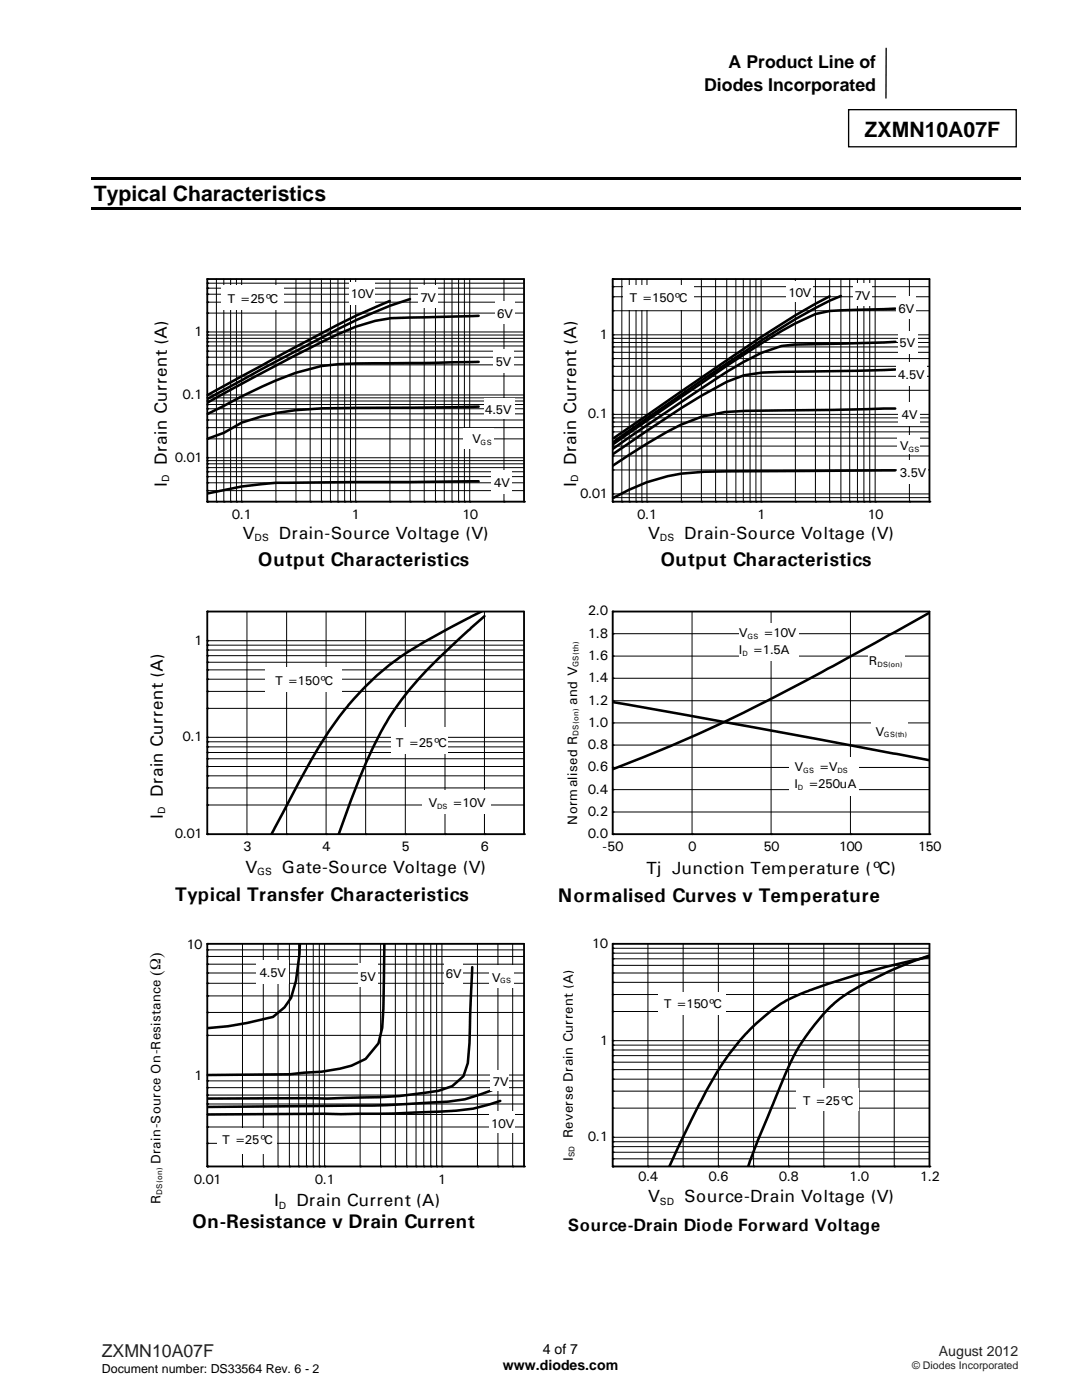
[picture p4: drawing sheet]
<svg xmlns="http://www.w3.org/2000/svg" width="216mm" height="279mm" viewBox="0 0 216 279" stroke-linecap="round" stroke-linejoin="round" font-family="sans-serif">
<path d="M169.3 21.9h33.5v7.4h-33.5z" fill="none" stroke="#000" stroke-width=".26"/>
<g fill="#fff">
<path d="M174 9.8h5.3v5.9h-5.3z"/>
<path d="M174.2 11.1h4.3v5.8h-4.3z"/>
<path d="M178.1 18.8h23.6v2h-23.6z"/>
</g>
<path d="M176.8 9.6v10" fill="none" stroke="#000" stroke-width=".26"/>
<g fill="#000">
<path d="M18.2 35.3h185.5v.6h-185.5zM18.2 41.4h185.5v.6h-185.5z"/>
<circle cx="41.4" cy="55.7" r=".19"/>
<circle cx="41.4" cy="56.5" r=".19"/>
<circle cx="41.4" cy="58.7" r=".19"/>
<circle cx="41.4" cy="57.5" r=".19"/>
<circle cx="122.3" cy="55.7" r=".19"/>
<circle cx="122.3" cy="59.2" r=".19"/>
<circle cx="122.3" cy="57.2" r=".19"/>
<circle cx="41.4" cy="75.1" r=".19"/>
<circle cx="41.4" cy="66.3" r=".19"/>
<circle cx="41.4" cy="60.3" r=".19"/>
<circle cx="41.4" cy="79.4" r=".19"/>
<circle cx="41.4" cy="72.8" r=".19"/>
<circle cx="41.4" cy="71.3" r=".19"/>
<circle cx="41.4" cy="66.9" r=".19"/>
<circle cx="41.4" cy="62.5" r=".19"/>
<circle cx="41.4" cy="78.8" r=".19"/>
<circle cx="41.4" cy="70.1" r=".19"/>
<circle cx="41.4" cy="69" r=".19"/>
<circle cx="41.4" cy="68.2" r=".19"/>
<circle cx="41.4" cy="67.5" r=".19"/>
<circle cx="122.3" cy="73.1" r=".19"/>
<circle cx="122.3" cy="67.5" r=".19"/>
<circle cx="122.3" cy="71.6" r=".19"/>
<circle cx="122.3" cy="68.3" r=".19"/>
<circle cx="122.3" cy="77.9" r=".19"/>
<circle cx="122.3" cy="70.3" r=".19"/>
<circle cx="122.3" cy="66.8" r=".19"/>
<circle cx="122.3" cy="75.1" r=".19"/>
<circle cx="122.3" cy="69.2" r=".19"/>
<circle cx="122.3" cy="62" r=".19"/>
<circle cx="41.4" cy="85.3" r=".19"/>
<circle cx="41.4" cy="95.1" r=".19"/>
<circle cx="41.4" cy="80.7" r=".19"/>
<circle cx="41.4" cy="97.9" r=".19"/>
<circle cx="41.4" cy="96.4" r=".19"/>
<circle cx="41.4" cy="92.6" r=".19"/>
<circle cx="41.4" cy="91.9" r=".19"/>
<circle cx="41.4" cy="91.4" r=".19"/>
<circle cx="41.4" cy="83.8" r=".19"/>
<circle cx="41.4" cy="82.6" r=".19"/>
<circle cx="41.4" cy="80" r=".19"/>
<circle cx="41.4" cy="94.1" r=".19"/>
<circle cx="41.4" cy="93.3" r=".19"/>
<circle cx="41.4" cy="81.6" r=".19"/>
<circle cx="41.4" cy="87.6" r=".19"/>
<circle cx="122.3" cy="91" r=".19"/>
<circle cx="122.3" cy="99.3" r=".19"/>
<circle cx="122.3" cy="89" r=".19"/>
<circle cx="122.3" cy="87.4" r=".19"/>
<circle cx="122.3" cy="82.7" r=".19"/>
<circle cx="122.3" cy="93.8" r=".19"/>
<circle cx="122.3" cy="86.2" r=".19"/>
<circle cx="122.3" cy="85.2" r=".19"/>
<circle cx="122.3" cy="84.2" r=".19"/>
<circle cx="122.3" cy="98.6" r=".19"/>
<circle cx="122.3" cy="83.4" r=".19"/>
<circle cx="41.4" cy="100.1" r=".19"/>
<circle cx="43.2" cy="100.1" r=".19"/>
<circle cx="44.7" cy="100.1" r=".19"/>
<circle cx="46" cy="100.1" r=".19"/>
<circle cx="47.2" cy="100.1" r=".19"/>
<circle cx="48.2" cy="100.1" r=".19"/>
<circle cx="55.1" cy="100.1" r=".19"/>
<circle cx="59.1" cy="100.1" r=".19"/>
<circle cx="61.9" cy="100.1" r=".19"/>
<circle cx="64.1" cy="100.1" r=".19"/>
<circle cx="65.9" cy="100.1" r=".19"/>
<circle cx="67.4" cy="100.1" r=".19"/>
<circle cx="68.8" cy="100.1" r=".19"/>
<circle cx="69.9" cy="100.1" r=".19"/>
<circle cx="71" cy="100.1" r=".19"/>
<circle cx="77.8" cy="100.1" r=".19"/>
<circle cx="81.8" cy="100.1" r=".19"/>
<circle cx="84.6" cy="100.1" r=".19"/>
<circle cx="86.9" cy="100.1" r=".19"/>
<circle cx="88.6" cy="100.1" r=".19"/>
<circle cx="90.2" cy="100.1" r=".19"/>
<circle cx="91.5" cy="100.1" r=".19"/>
<circle cx="92.7" cy="100.1" r=".19"/>
<circle cx="93.7" cy="100.1" r=".19"/>
<circle cx="100.6" cy="100.1" r=".19"/>
<circle cx="104.6" cy="100.1" r=".19"/>
<circle cx="122.3" cy="100.1" r=".19"/>
<circle cx="124.1" cy="100.1" r=".19"/>
<circle cx="125.6" cy="100.1" r=".19"/>
<circle cx="126.9" cy="100.1" r=".19"/>
<circle cx="128.1" cy="100.1" r=".19"/>
<circle cx="129.1" cy="100.1" r=".19"/>
<circle cx="136" cy="100.1" r=".19"/>
<circle cx="140" cy="100.1" r=".19"/>
<circle cx="142.8" cy="100.1" r=".19"/>
<circle cx="145" cy="100.1" r=".19"/>
<circle cx="146.8" cy="100.1" r=".19"/>
<circle cx="148.3" cy="100.1" r=".19"/>
<circle cx="149.7" cy="100.1" r=".19"/>
<circle cx="150.8" cy="100.1" r=".19"/>
<circle cx="151.9" cy="100.1" r=".19"/>
<circle cx="158.7" cy="100.1" r=".19"/>
<circle cx="162.7" cy="100.1" r=".19"/>
<circle cx="165.5" cy="100.1" r=".19"/>
<circle cx="167.8" cy="100.1" r=".19"/>
<circle cx="169.5" cy="100.1" r=".19"/>
<circle cx="171.1" cy="100.1" r=".19"/>
<circle cx="172.4" cy="100.1" r=".19"/>
<circle cx="173.5" cy="100.1" r=".19"/>
<circle cx="174.6" cy="100.1" r=".19"/>
<circle cx="181.5" cy="100.1" r=".19"/>
<circle cx="185.5" cy="100.1" r=".19"/>
<circle cx="41.4" cy="132.2" r=".19"/>
<circle cx="41.4" cy="129.7" r=".19"/>
<circle cx="41.4" cy="128.8" r=".19"/>
<circle cx="41.4" cy="135.6" r=".19"/>
<circle cx="41.4" cy="127.9" r=".19"/>
<circle cx="41.4" cy="138" r=".19"/>
<circle cx="41.4" cy="130.9" r=".19"/>
<circle cx="41.4" cy="133.7" r=".19"/>
<circle cx="41.4" cy="122" r=".19"/>
<circle cx="122.3" cy="122" r=".19"/>
<circle cx="122.3" cy="126.5" r=".19"/>
<circle cx="122.3" cy="135.4" r=".19"/>
<circle cx="122.3" cy="130.9" r=".19"/>
<circle cx="122.3" cy="139.8" r=".19"/>
<circle cx="41.4" cy="154.8" r=".19"/>
<circle cx="41.4" cy="150.2" r=".19"/>
<circle cx="41.4" cy="149.1" r=".19"/>
<circle cx="41.4" cy="157.2" r=".19"/>
<circle cx="41.4" cy="153" r=".19"/>
<circle cx="41.4" cy="151.4" r=".19"/>
<circle cx="41.4" cy="141.4" r=".19"/>
<circle cx="41.4" cy="148" r=".19"/>
<circle cx="41.4" cy="147.2" r=".19"/>
<circle cx="122.3" cy="157.6" r=".19"/>
<circle cx="122.3" cy="144.3" r=".19"/>
<circle cx="122.3" cy="153.2" r=".19"/>
<circle cx="122.3" cy="148.7" r=".19"/>
<circle cx="41.4" cy="166.5" r=".19"/>
<circle cx="41.4" cy="160.7" r=".19"/>
<circle cx="49.3" cy="166.5" r=".19"/>
<circle cx="57.2" cy="166.5" r=".19"/>
<circle cx="65.1" cy="166.5" r=".19"/>
<circle cx="73" cy="166.5" r=".19"/>
<circle cx="80.9" cy="166.5" r=".19"/>
<circle cx="88.8" cy="166.5" r=".19"/>
<circle cx="96.7" cy="166.5" r=".19"/>
<circle cx="104.6" cy="166.5" r=".19"/>
<circle cx="122.3" cy="166.5" r=".19"/>
<circle cx="122.3" cy="162.1" r=".19"/>
<circle cx="138.1" cy="166.5" r=".19"/>
<circle cx="153.9" cy="166.5" r=".19"/>
<circle cx="169.7" cy="166.5" r=".19"/>
<circle cx="185.5" cy="166.5" r=".19"/>
<circle cx="41.4" cy="196.2" r=".19"/>
<circle cx="41.4" cy="194.2" r=".19"/>
<circle cx="41.4" cy="192.4" r=".19"/>
<circle cx="41.4" cy="190.9" r=".19"/>
<circle cx="41.4" cy="189.6" r=".19"/>
<circle cx="41.4" cy="188.4" r=".19"/>
<circle cx="41.4" cy="198.8" r=".19"/>
<circle cx="122.3" cy="192.7" r=".19"/>
<circle cx="122.3" cy="191.3" r=".19"/>
<circle cx="122.3" cy="190.2" r=".19"/>
<circle cx="122.3" cy="198.5" r=".19"/>
<circle cx="122.3" cy="196" r=".19"/>
<circle cx="122.3" cy="194.2" r=".19"/>
<circle cx="122.3" cy="188.4" r=".19"/>
<circle cx="122.3" cy="189.3" r=".19"/>
<circle cx="41.4" cy="202.1" r=".19"/>
<circle cx="41.4" cy="218.5" r=".19"/>
<circle cx="41.4" cy="214.5" r=".19"/>
<circle cx="41.4" cy="206.6" r=".19"/>
<circle cx="41.4" cy="217.1" r=".19"/>
<circle cx="41.4" cy="215.7" r=".19"/>
<circle cx="122.3" cy="207.7" r=".19"/>
<circle cx="122.3" cy="217.8" r=".19"/>
<circle cx="122.3" cy="215.4" r=".19"/>
<circle cx="122.3" cy="210.7" r=".19"/>
<circle cx="122.3" cy="208.6" r=".19"/>
<circle cx="122.3" cy="213.5" r=".19"/>
<circle cx="122.3" cy="212" r=".19"/>
<circle cx="122.3" cy="209.6" r=".19"/>
<circle cx="122.3" cy="201.9" r=".19"/>
<circle cx="41.4" cy="232.8" r=".19"/>
<circle cx="41.4" cy="222.4" r=".19"/>
<circle cx="41.4" cy="220.3" r=".19"/>
<circle cx="41.4" cy="228.2" r=".19"/>
<circle cx="41.4" cy="224.9" r=".19"/>
<circle cx="48.4" cy="232.8" r=".19"/>
<circle cx="52.5" cy="232.8" r=".19"/>
<circle cx="55.5" cy="232.8" r=".19"/>
<circle cx="57.7" cy="232.8" r=".19"/>
<circle cx="59.6" cy="232.8" r=".19"/>
<circle cx="61.2" cy="232.8" r=".19"/>
<circle cx="62.5" cy="232.8" r=".19"/>
<circle cx="63.7" cy="232.8" r=".19"/>
<circle cx="64.8" cy="232.8" r=".19"/>
<circle cx="71.9" cy="232.8" r=".19"/>
<circle cx="75.9" cy="232.8" r=".19"/>
<circle cx="78.9" cy="232.8" r=".19"/>
<circle cx="81.2" cy="232.8" r=".19"/>
<circle cx="83" cy="232.8" r=".19"/>
<circle cx="84.6" cy="232.8" r=".19"/>
<circle cx="86" cy="232.8" r=".19"/>
<circle cx="87.1" cy="232.8" r=".19"/>
<circle cx="88.2" cy="232.8" r=".19"/>
<circle cx="95.3" cy="232.8" r=".19"/>
<circle cx="99.4" cy="232.8" r=".19"/>
<circle cx="102.3" cy="232.8" r=".19"/>
<circle cx="104.6" cy="232.8" r=".19"/>
<circle cx="122.3" cy="231.3" r=".19"/>
<circle cx="122.3" cy="228.8" r=".19"/>
<circle cx="122.3" cy="230" r=".19"/>
<circle cx="122.3" cy="227.9" r=".19"/>
<circle cx="122.3" cy="221.1" r=".19"/>
<circle cx="122.3" cy="227" r=".19"/>
<circle cx="122.3" cy="232.8" r=".19"/>
<circle cx="129.3" cy="232.8" r=".19"/>
<circle cx="136.3" cy="232.8" r=".19"/>
<circle cx="143.3" cy="232.8" r=".19"/>
<circle cx="150.4" cy="232.8" r=".19"/>
<circle cx="157.4" cy="232.8" r=".19"/>
<circle cx="164.4" cy="232.8" r=".19"/>
<circle cx="171.4" cy="232.8" r=".19"/>
<circle cx="178.4" cy="232.8" r=".19"/>
<circle cx="185.5" cy="232.8" r=".19"/>
</g>
<g fill="none" stroke="#000" stroke-width=".2">
<path d="M41.4 58.7h63.2M41.4 57.5h63.2M41.4 56.5h63.2M43.2 55.7v44.4M44.7 55.7v44.4M46 55.7v44.4M47.2 55.7v44.4M48.2 55.7v44.4M55.1 55.7v44.4M59.1 55.7v44.4M61.9 55.7v44.4M64.1 55.7v44.4"/>
<path d="M65.9 55.7v44.4M67.4 55.7v44.4M68.8 55.7v44.4M69.9 55.7v44.4M71 55.7v44.4M77.8 55.7v44.4M81.8 55.7v44.4M84.6 55.7v44.4M86.9 55.7v44.4M88.6 55.7v44.4M90.2 55.7v44.4M91.5 55.7v44.4"/>
<path d="M92.7 55.7v44.4M93.7 55.7v44.4M100.6 55.7v44.4M122.3 59.2h63.2M122.3 57.2h63.2M124.1 55.7v44.4M125.6 55.7v44.4M126.9 55.7v44.4M128.1 55.7v44.4M129.1 55.7v44.4M136 55.7v44.4M140 55.7v44.4"/>
<path d="M142.8 55.7v44.4M145 55.7v44.4M146.8 55.7v44.4M148.3 55.7v44.4M149.7 55.7v44.4M150.8 55.7v44.4M151.9 55.7v44.4M158.7 55.7v44.4M162.7 55.7v44.4M165.5 55.7v44.4M167.8 55.7v44.4M169.5 55.7v44.4"/>
<path d="M171.1 55.7v44.4M172.4 55.7v44.4M173.5 55.7v44.4M174.6 55.7v44.4M181.5 55.7v44.4M41.4 79.4h63.2M41.4 75.1h63.2M41.4 72.8h63.2M41.4 71.3h63.2M41.4 70.1h63.2M41.4 69h63.2M41.4 68.2h63.2"/>
<path d="M41.4 67.5h63.2M41.4 66.9h63.2M41.4 62.5h63.2M41.4 60.3h63.2M41.4 78.8h63.2M41.4 66.3h63.2M122.3 75.1h63.2M122.3 67.5h63.2M122.3 66.8h63.2M122.3 77.9h63.2M122.3 73.1h63.2M122.3 71.6h63.2"/>
<path d="M122.3 70.3h63.2M122.3 69.2h63.2M122.3 68.3h63.2M122.3 62h63.2M41.4 97.9h63.2M41.4 96.4h63.2M41.4 95.1h63.2M41.4 94.1h63.2M41.4 93.3h63.2M41.4 92.6h63.2M41.4 91.9h63.2M41.4 87.6h63.2"/>
<path d="M41.4 85.3h63.2M41.4 83.8h63.2M41.4 82.6h63.2M41.4 81.6h63.2M41.4 80.7h63.2M41.4 80h63.2M41.4 91.4h63.2M122.3 99.3h63.2M122.3 93.8h63.2M122.3 91h63.2M122.3 89h63.2M122.3 87.4h63.2"/>
<path d="M122.3 86.2h63.2M122.3 85.2h63.2M122.3 84.2h63.2M122.3 83.4h63.2M122.3 98.6h63.2M122.3 82.7h63.2M41.4 138h63.2M41.4 135.6h63.2M41.4 133.7h63.2M41.4 132.2h63.2M41.4 130.9h63.2M41.4 129.7h63.2"/>
<path d="M41.4 128.8h63.2M41.4 127.9h63.2M49.3 122v44.5M57.2 122v44.5M65.1 122v44.5M73 122v44.5M80.9 122v44.5M88.8 122v44.5M96.7 122v44.5M122.3 139.8h63.2M122.3 135.4h63.2M122.3 130.9h63.2"/>
<path d="M122.3 126.5h63.2M138.1 122v44.5M153.9 122v44.5M169.7 122v44.5M41.4 157.2h63.2M41.4 154.8h63.2M41.4 153h63.2M41.4 151.4h63.2M41.4 150.2h63.2M41.4 149.1h63.2M41.4 148h63.2M41.4 141.4h63.2"/>
<path d="M41.4 147.2h63.2M122.3 157.6h63.2M122.3 153.2h63.2M122.3 148.7h63.2M122.3 144.3h63.2M41.4 160.7h63.2M122.3 162.1h63.2M41.4 198.8h63.2M41.4 196.2h63.2M41.4 194.2h63.2M41.4 192.4h63.2M41.4 190.9h63.2"/>
<path d="M41.4 189.6h63.2M48.4 188.4v44.4M52.5 188.4v44.4M55.5 188.4v44.4M57.7 188.4v44.4M59.6 188.4v44.4M61.2 188.4v44.4M62.5 188.4v44.4M63.7 188.4v44.4M64.8 188.4v44.4M71.9 188.4v44.4M75.9 188.4v44.4"/>
<path d="M78.9 188.4v44.4M81.2 188.4v44.4M83 188.4v44.4M84.6 188.4v44.4M86 188.4v44.4M87.1 188.4v44.4M88.2 188.4v44.4M95.3 188.4v44.4M99.4 188.4v44.4M102.3 188.4v44.4M122.3 194.2h63.2M122.3 198.5h63.2"/>
<path d="M122.3 196h63.2M122.3 192.7h63.2M122.3 191.3h63.2M122.3 190.2h63.2M122.3 189.3h63.2M129.3 188.4v44.4M136.3 188.4v44.4M143.3 188.4v44.4M150.4 188.4v44.4M157.4 188.4v44.4M164.4 188.4v44.4M171.4 188.4v44.4"/>
<path d="M178.4 188.4v44.4M41.4 218.5h63.2M41.4 217.1h63.2M41.4 215.7h63.2M41.4 206.6h63.2M41.4 202.1h63.2M41.4 214.5h63.2M122.3 217.8h63.2M122.3 215.4h63.2M122.3 213.5h63.2M122.3 212h63.2M122.3 210.7h63.2"/>
<path d="M122.3 209.5h63.2M122.3 208.6h63.2M122.3 201.9h63.2M122.3 207.7h63.2M41.4 228.2h63.2M41.4 224.9h63.2M41.4 222.4h63.2M41.4 220.3h63.2M122.3 231.3h63.2M122.3 230h63.2M122.3 228.8h63.2M122.3 227.9h63.2"/>
<path d="M122.3 221.1h63.2M122.3 227h63.2"/>
</g>
<path d="M41.4 55.7h63.2v44.4h-63.2zM122.3 55.7h63.2v44.4h-63.2zM41.4 122h63.2v44.5h-63.2zM122.3 122h63.2v44.5h-63.2zM41.4 188.4h63.2v44.4h-63.2zM122.3 188.4h63.2v44.4h-63.2z" fill="none" stroke="#000" stroke-width=".37"/>
<g fill="none" stroke="#000" stroke-width=".51">
<path d="M81.8 59.7a99.7 99.7 0 0 0-17.6 7.7l-12 6.3-10.8 5.9M165.5 59.1a199.4 199.4 0 0 0-20.4 12.8l-22.7 15.5M167.8 59.1a77.1 77.1 0 0 0-11.9 6.3 775.6 775.6 0 0 0-33.6 22.9M77.8 60.1a223.3 223.3 0 0 0-25.6 12.9l-10.8 5.9M95.5 63l-13.6 .4a31 31 0 0 0-15.9 4 525 525 0 0 0-24.6 13M95.5 72.2l-17.7 .3a101.5 101.5 0 0 0-13.7 .5 66.9 66.9 0 0 0-16 6.2l-6.5 3.3M178.6 61.6l-13.1 .5-2.8 .6a86.9 86.9 0 0 0-14.3 8.1l-26.1 17.9M178.6 73.7l-26.6 .7-3.6 .5-3.3 1.3a169.4 169.4 0 0 0-19.6 12.2l-3.2 2.3M178.7 68.2l-17.4 .5a22 22 0 0 0-13 3.6l-3.3 1.9-5 3.3-17.7 12.1M95.5 96.1l-38.2 .3a69.7 69.7 0 0 0-15.9 2.1M95.5 81.2l-19.1 .2a241.9 241.9 0 0 0-17.3 .5l-4 .5-2.9 .7-3.9 1.2-3.6 2.1-3.3 1.2M178.6 81.5l-28.2 .5a31.7 31.7 0 0 0-17.3 4.2l-4 2.4-6.8 4.3"/>
<path d="M178.6 93.9l-31.6 .2a65 65 0 0 0-13.8 .9l-4.1 1.2-3.6 1.5-3.2 1.7M96.1 122a126 126 0 0 0-18.1 10.5 61.4 61.4 0 0 0-15.9 19.2l-7.9 14.8M96.7 123l-2.7 2.3a99 99 0 0 0-15.2 16.2 86.7 86.7 0 0 0-9.4 19.9l-1.8 5.2M185.5 122.3l-23.6 13a315.9 315.9 0 0 1-39.7 18.2M122.2 140.1l27.2 4.9 36.1 6.7M59.8 188.3v2.1l-.7 5.4-1 3.3-1.3 1.9-2.3 1.9-5.2 1.3-3.8 .6-4.1 .4M76.7 188.3l-.2 13.1-.2 3.7-.8 3.1-2.5 3.1-2.9 1.4-2.3 .6-3.7 .6-6.3 .5-16.4 .1M94.2 193l-.5 15.1-.4 4.1-.8 2.6-2.3 2-2.7 .9a94.5 94.5 0 0 1-18.5 1.4l-3.7 .1h-23.9M185.6 190.7a70.2 70.2 0 0 0-18.3 8.8 42.4 42.4 0 0 0-11.8 17.9l-4.4 10.6-1.8 4.9M185.6 190.9a135.7 135.7 0 0 0-27.1 8 34.2 34.2 0 0 0-11.7 9.8 88.2 88.2 0 0 0-9.7 16.5l-3.6 7.7M99.8 219.7a32.4 32.4 0 0 1-12 2.1l-12 .5-34.4 .1M100.5 215.8l-2.4 1.8a27 27 0 0 1-11.9 2.4 260.6 260.6 0 0 1-22.9 .7l-21.9 .2"/>
</g>
<g fill="#fff">
<path d="M98.7 60.2h3.9v4.4h-3.9z"/>
<path d="M99.2 61h3.2v3.1h-3.2z"/>
<path d="M83.4 57h3.9v4.4h-3.9z"/>
<path d="M83.8 57.8h3.2v3.1h-3.2z"/>
<path d="M69.6 56.3h5.1v4.4h-5.1z"/>
<path d="M69.9 57h4.7v3.1h-4.7z"/>
<path d="M98.3 69.7h4.1v4.6h-4.1z"/>
<path d="M98.8 70.6h3.2v3.1h-3.2z"/>
<path d="M98 93.9h4.1v4.6h-4.1z"/>
<path d="M98.5 94.7h3.2v3.2h-3.2z"/>
<path d="M44.2 57h12.5v4.8h-12.5z"/>
<path d="M45.4 58h10.1v3.1h-10.1z"/>
<path d="M96.6 79.5h6.1v4h-6.1z"/>
<path d="M96.8 80.2h5.3v3.1h-5.3z"/>
<path d="M92.5 85.4h6.1v4.2h-6.1z"/>
<path d="M94.2 85.9h1.7v3.1h-1.7z"/>
<path d="M95.9 87.2h2.2v1.9h-2.2z"/>
<path d="M156.9 56.2h5.3v4.1h-5.3z"/>
<path d="M157.3 56.8h4.6v3.1h-4.6z"/>
<path d="M170.1 56.5h3.8v4.4h-3.8z"/>
<path d="M170.5 57.3h3.2v3.1h-3.2z"/>
<path d="M178.8 59.3h4v4.4h-4z"/>
<path d="M179.2 60h3.2v3.2h-3.2z"/>
<path d="M178.7 72.3h6.1v4.6h-6.1z"/>
<path d="M179.2 73.2h5.3v3.1h-5.3z"/>
<path d="M179.3 66.1h4v4.4h-4z"/>
<path d="M179.4 66.8h3.2v3.2h-3.2z"/>
<path d="M179 91.9h6.2v4.6h-6.2z"/>
<path d="M179.5 92.8h5.3v3.1h-5.3z"/>
<path d="M124.3 56.9h14.1v4.8h-14.1z"/>
<path d="M125.6 57.9h11.6v3.1h-11.6z"/>
<path d="M179.2 86.8h4.4v3.8h-4.4z"/>
<path d="M179.6 87.3h1.7v3.1h-1.7z"/>
<path d="M181.3 88.6h2.2v1.9h-2.2z"/>
<path d="M179.3 80.3h4.2v4.6h-4.2z"/>
<path d="M179.9 81.2h3.2v3.1h-3.2z"/>
<path d="M84.3 157.6h13.7v4.7h-13.7z"/>
<path d="M85.5 158.6h1.7v3.2h-1.7z"/>
<path d="M87.2 160h2.2v1.8h-2.2z"/>
<path d="M89.3 158.6h7.6v3.2h-7.6z"/>
<path d="M78.1 145.2h11.2v5.2h-11.2z"/>
<path d="M79 146.6h10.1v3.1h-10.1z"/>
<path d="M53 133.2h15.2v4.9h-15.2z"/>
<path d="M54.9 134.2h11.6v3.1h-11.6z"/>
<path d="M173.4 129.9h7.2v3.6h-7.2z"/>
<path d="M173.4 130.3h1.7v3.1h-1.7z"/>
<path d="M175.1 131.6h5v1.9h-5z"/>
<path d="M147.4 124.3h11.9v7.5h-11.9z"/>
<path d="M147.4 124.7h1.8v3.1h-1.8z"/>
<path d="M149.2 126h2.2v1.9h-2.2z"/>
<path d="M151.4 124.7h7.5v3.1h-7.5z"/>
<path d="M147.4 128.1h.7v3.1h-.7z"/>
<path d="M148.1 129.4h1.2v1.9h-1.2z"/>
<path d="M149.2 128.1h8.4v3.1h-8.4z"/>
<path d="M173.8 143.9h7.4v3.4h-7.4z"/>
<path d="M174.7 144.4h1.7v3.1h-1.7z"/>
<path d="M176.4 145.7h4.7v1.8h-4.7z"/>
<path d="M157.5 151h13.8v7.7h-13.8z"/>
<path d="M158.5 151.4h1.8v3.1h-1.8z"/>
<path d="M160.2 152.7h2.3v1.9h-2.3z"/>
<path d="M162.5 151.4h4.6v3.1h-4.6z"/>
<path d="M167.1 152.7h2.1v1.9h-2.1z"/>
<path d="M158.5 154.8h.7v3.1h-.7z"/>
<path d="M159.2 156.1h1.1v1.9h-1.1z"/>
<path d="M160.3 154.8h10.7v3.1h-10.7z"/>
<path d="M97.9 213.5h3.7v4.2h-3.7z"/>
<path d="M98.3 214.2h3.2v3.1h-3.2z"/>
<path d="M88.5 192h3.8v4.3h-3.8z"/>
<path d="M88.9 192.7h3.2v3.2h-3.2z"/>
<path d="M97.6 221.9h5.1v4.2h-5.1z"/>
<path d="M98 222.6h4.6v3.1h-4.6z"/>
<path d="M71.4 192.4h3.9v4.6h-3.9z"/>
<path d="M71.8 193.3h3.2v3.1h-3.2z"/>
<path d="M51.1 191.7h6.5v4.6h-6.5z"/>
<path d="M51.8 192.6h5.3v3.1h-5.3z"/>
<path d="M43.4 225.1h11.9v5.1h-11.9z"/>
<path d="M44.3 225.9h10.2v3.1h-10.2z"/>
<path d="M97.7 192.6h4.9v4.4h-4.9z"/>
<path d="M98.1 193.4h1.7v3.2h-1.7z"/>
<path d="M99.8 194.8h2.3v1.8h-2.3z"/>
<path d="M131.5 198.1h13.4v4.4h-13.4z"/>
<path d="M132.5 198.8h11.5v3.1h-11.5z"/>
<path d="M158.9 217.1h12.6v4.6h-12.6z"/>
<path d="M160.2 218h10.1v3.1h-10.1z"/>
</g>
<g font-size="4.2">
<text x="172.5" y="27.2">ZXMN10A07F</text>
<text x="18.7" y="40.2">Typical Characteristics</text>
</g>
<g font-size="3.9">
<text x="51.5" y="113">Output Characteristics</text>
<text x="131.8" y="113.1">Output Characteristics</text>
<text x="34.9" y="179.8">Typical Transfer Characteristics</text>
<text x="111.4" y="180">Normalised Curves v Temperature</text>
<text x="38.3" y="245">On-Resistance v Drain Current</text>
</g>
<text font-size="3.6" x="113.3" y="245.6">Source-Drain Diode Forward Voltage</text>
<g font-size="3.5">
<text x="145.4" y="13.6">A Product Line of</text>
<text x="140.5" y="18.1">Diodes Incorporated</text>
<text x="33.3" y="92.8" transform="rotate(-90 33.3 92.8)">Drain Current (A)</text>
<text x="115" y="92.8" transform="rotate(-90 115 92.8)">Drain Current (A)</text>
<text x="33.3" y="97.1" transform="rotate(-90 33.3 97.1)">I</text>
<text x="115" y="97.1" transform="rotate(-90 115 97.1)">I</text>
<text x="48.4" y="107.6">V</text>
<text x="55.6" y="107.6">Drain-Source Voltage (V)</text>
<text x="129.3" y="107.6">V</text>
<text x="136.5" y="107.6">Drain-Source Voltage (V)</text>
<text x="32.5" y="159.1" transform="rotate(-90 32.5 159.1)">Drain Current (A)</text>
<text x="32.5" y="163.4" transform="rotate(-90 32.5 163.4)">I</text>
<text x="48.9" y="174.2">V</text>
<text x="56.3" y="174.2">Gate-Source Voltage (V)</text>
<text x="128.9" y="174.4">Tj Junction Temperature (°C)</text>
<text x="129.3" y="240">V</text>
<text x="136.5" y="240">Source-Drain Voltage (V)</text>
<text x="54.7" y="240.8">I</text>
<text x="59.1" y="240.8">Drain Current (A)</text>
</g>
<text font-size="3.5" fill="#231f20" x="20.3" y="270.9">ZXMN10A07F</text>
<g font-size="2.8">
<text x="100.3" y="273.5">www.diodes.com</text>
<text x="108.3" y="270.2">4 of 7</text>
</g>
<text font-size="2.8" fill="#231f20" x="187.3" y="270.6">August 2012</text>
<g font-size="2.7">
<text x="38.8" y="67.1">1</text>
<text x="119.7" y="67.6">1</text>
<text x="36.4" y="79.6">0.1</text>
<text x="117.3" y="83.5">0.1</text>
<text x="34.9" y="92.2">0.01</text>
<text x="115.8" y="99.4">0.01</text>
<text x="46.2" y="103.5">0.1</text>
<text x="70.2" y="103.5">1</text>
<text x="92.2" y="103.5">10</text>
<text x="127.1" y="103.5">0.1</text>
<text x="151.1" y="103.5">1</text>
<text x="173.1" y="103.5">10</text>
<text x="117.3" y="122.8">2.0</text>
<text x="38.8" y="128.7">1</text>
<text x="117.3" y="131.7">1.6</text>
<text x="117.3" y="127.3">1.8</text>
<text x="117.3" y="136.2">1.4</text>
<text x="115.1" y="140.6" transform="rotate(-90 115.1 140.6)">and V</text>
<text x="117.3" y="140.6">1.2</text>
<text x="36.4" y="147.9">0.1</text>
<text x="117.3" y="149.5">0.8</text>
<text x="117.3" y="145.1">1.0</text>
<text x="117.3" y="153.9">0.6</text>
<text x="117.3" y="158.4">0.4</text>
<text x="34.9" y="167.3">0.01</text>
<text x="115.1" y="164.7" transform="rotate(-90 115.1 164.7)">Normalised R</text>
<text x="117.3" y="167.3">0.0</text>
<text x="117.3" y="162.9">0.2</text>
<text x="48.5" y="169.9">3</text>
<text x="64.3" y="169.9">4</text>
<text x="80.1" y="169.9">5</text>
<text x="95.9" y="169.9">6</text>
<text x="120.2" y="169.9">-50</text>
<text x="137.3" y="169.9">0</text>
<text x="152.3" y="169.9">50</text>
<text x="167.4" y="169.9">100</text>
<text x="183.1" y="169.9">150</text>
<text x="37.2" y="189.4">10</text>
<text x="118.1" y="189.2">10</text>
<text x="119.7" y="208.5">1</text>
<text x="38.8" y="215.6">1</text>
<text x="114.3" y="227.2" transform="rotate(-90 114.3 227.2)">Reverse Drain Current (A)</text>
<text x="117.3" y="227.8">0.1</text>
<text x="32" y="232.3" transform="rotate(-90 32 232.3)">Drain-Source On-Resistance (Ω)</text>
<text x="114.3" y="231.7" transform="rotate(-90 114.3 231.7)">I</text>
<text x="38.7" y="236.2">0.01</text>
<text x="62.8" y="236.2">0.1</text>
<text x="87.4" y="236.2">1</text>
<text x="127.3" y="235.7">0.4</text>
<text x="141.4" y="235.7">0.6</text>
<text x="155.4" y="235.7">0.8</text>
<text x="169.5" y="235.7">1.0</text>
<text x="183.5" y="235.7">1.2</text>
<text x="32" y="240.3" transform="rotate(-90 32 240.3)">R</text>
</g>
<g font-size="2.5">
<text x="69.9" y="59.5">10V</text>
<text x="157.3" y="59.3">10V</text>
<text x="170.5" y="59.8">7V</text>
<text x="45.4" y="60.4">T =25°C</text>
<text x="83.8" y="60.2">7V</text>
<text x="99.2" y="63.5">6V</text>
<text x="125.6" y="60.3">T =150°C</text>
<text x="179.2" y="62.5">6V</text>
<text x="179.4" y="69.3">5V</text>
<text x="98.8" y="73.1">5V</text>
<text x="179.2" y="75.7">4.5V</text>
<text x="96.8" y="82.7">4.5V</text>
<text x="179.9" y="83.6">4V</text>
<text x="94.2" y="88.4">V</text>
<text x="179.6" y="89.8">V</text>
<text x="179.5" y="95.2">3.5V</text>
<text x="98.5" y="97.2">4V</text>
<text x="147.4" y="127.2">V</text>
<text x="147.4" y="130.6">I</text>
<text x="149.9" y="130.6">=1.5A</text>
<text x="152.1" y="127.2">=10V</text>
<text x="54.9" y="136.7">T =150°C</text>
<text x="173.4" y="132.8">R</text>
<text x="79" y="149.1">T =25°C</text>
<text x="174.7" y="146.8">V</text>
<text x="158.5" y="153.9">V</text>
<text x="163.2" y="153.9">= V</text>
<text x="85.5" y="161.1">V</text>
<text x="90" y="161.1">=10V</text>
<text x="158.5" y="157.3">I</text>
<text x="161" y="157.3">=250uA</text>
<text x="51.8" y="195.1">4.5V</text>
<text x="71.8" y="195.7">5V</text>
<text x="88.9" y="195.2">6V</text>
<text x="98.1" y="195.9">V</text>
<text x="132.5" y="201.2">T =150°C</text>
<text x="98.3" y="216.7">7V</text>
<text x="160.2" y="220.5">T =</text>
<text x="164.7" y="220.5">25°C</text>
<text x="98" y="225.1">10V</text>
<text x="44.3" y="228.4">T =25°C</text>
<text x="20.3" y="274">Document number: DS33564 Rev. 6 - 2</text>
</g>
<g font-size="2.1">
<text x="33.7" y="96.2" transform="rotate(-90 33.7 96.2)">D</text>
<text x="115.4" y="96.2" transform="rotate(-90 115.4 96.2)">D</text>
<text x="50.8" y="108">DS</text>
<text x="131.7" y="108">DS</text>
<text x="32.9" y="162.5" transform="rotate(-90 32.9 162.5)">D</text>
<text x="51.3" y="174.6">GS</text>
<text x="55.6" y="241.2">D</text>
<text x="131.7" y="240.4">SD</text>
</g>
<text font-size="2.1" fill="#231f20" x="182" y="273.2">© Diodes Incorporated</text>
<g font-size="1.6">
<text x="115.5" y="133.1" transform="rotate(-90 115.5 133.1)">GS(th)</text>
<text x="115.5" y="146.8" transform="rotate(-90 115.5 146.8)">DS(on)</text>
<text x="114.6" y="231" transform="rotate(-90 114.6 231)">SD</text>
<text x="32.3" y="238.5" transform="rotate(-90 32.3 238.5)">DS(on)</text>
</g>
<g font-size="1.5">
<text x="95.9" y="88.7">GS</text>
<text x="181.3" y="90.1">GS</text>
<text x="148.1" y="130.9">D</text>
<text x="149.2" y="127.5">GS</text>
<text x="175.1" y="133.1">DS(on)</text>
<text x="176.4" y="147.2">GS(th)</text>
<text x="160.2" y="154.2">GS</text>
<text x="167.1" y="154.2">DS</text>
<text x="87.2" y="161.5">DS</text>
<text x="159.2" y="157.6">D</text>
<text x="99.8" y="196.2">GS</text>
</g>
</svg>
